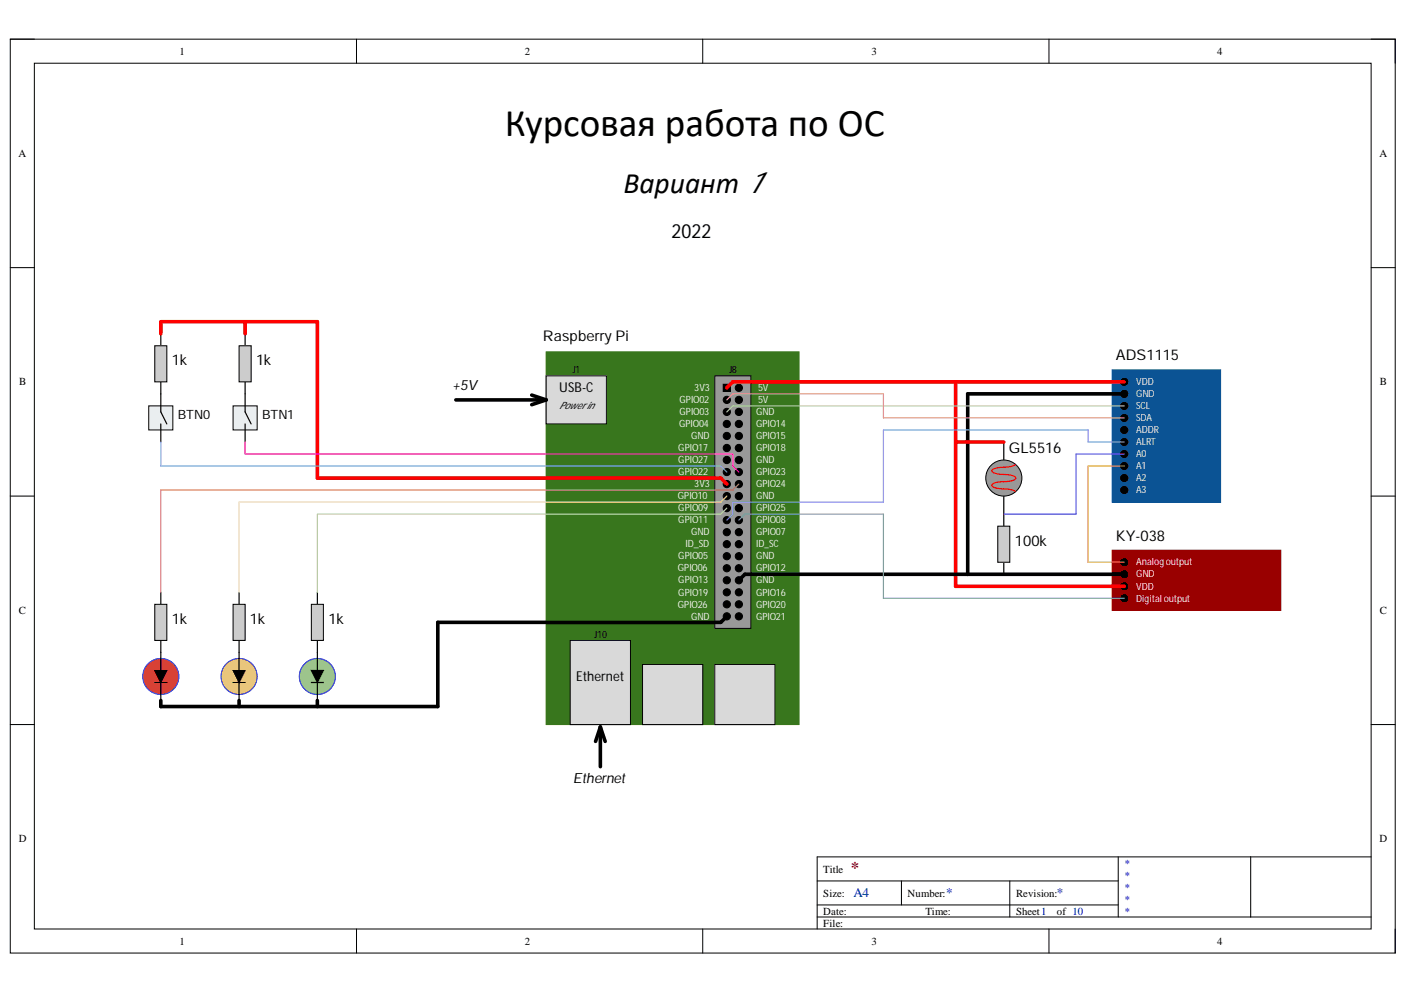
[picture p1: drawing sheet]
<svg xmlns="http://www.w3.org/2000/svg" width="297mm" height="210mm" viewBox="0 0 297 210" stroke-linecap="round" stroke-linejoin="round" font-family="sans-serif">
<path d="M2.2 8.3h292.4v193h-292.4z" fill="none" stroke="#000" stroke-width=".21"/>
<path d="M7.3 13.4h282.2v182.8h-282.2z" fill-rule="evenodd" fill="#fff"/>
<g fill="none" stroke="#000" stroke-width=".21">
<path d="M2.2 8.3h5.1M7.3 13.4h282.2v182.8h-282.2zM75.3 8.3v5M148.4 8.3v5M221.5 8.3v5.1M289.5 8.3h5.1v5.1M2.2 56.5h5.1M289.5 56.5h5.1M2.2 104.8h5.1M289.5 104.8h5.1M2.2 153h5.1M289.5 153h5.1"/>
<path d="M75.3 196.2v5.1M148.4 196.2v5.1M172.5 186h63.6M172.5 193.6h117M172.5 191.1h63.6M190.3 186v5.1M213.2 186v7.6M221.5 196.2v5.1M236.1 180.9v12.7M264 180.9v12.7M289.5 180.9h-117v15.3M294.6 196.2v5.1"/>
</g>
<path d="M211.9 93.3v3.8M211.9 104.8v6.3M211.9 118.7v2.6" fill="none" stroke="#000" stroke-width=".25"/>
<path d="M115.3 74.3h53.4v78.7h-53.4z" fill-rule="evenodd" fill="#38761d"/>
<path d="M115.3 74.3h53.4v78.7h-53.4z" fill="none" stroke="#38761d" stroke-width=".21"/>
<path d="M150.9 79.4h7.6v53.3h-7.6z" fill-rule="evenodd" fill="#999"/>
<g fill="none" stroke="#000" stroke-width=".21">
<path d="M150.9 79.4h7.6v53.3h-7.6zM152.7 81.1h1.5v1.6h-1.5z"/>
<circle cx="153.4" cy="84.4" r=".76"/>
<circle cx="153.4" cy="89.5" r=".76"/>
<circle cx="153.4" cy="87" r=".76"/>
<circle cx="153.4" cy="99.7" r=".76"/>
<circle cx="153.4" cy="97.1" r=".76"/>
<circle cx="153.4" cy="94.6" r=".76"/>
<circle cx="153.4" cy="92.1" r=".76"/>
<circle cx="156" cy="84.4" r=".76"/>
<circle cx="156" cy="89.5" r=".76"/>
<circle cx="156" cy="87" r=".76"/>
<circle cx="156" cy="81.9" r=".76"/>
<circle cx="156" cy="99.7" r=".76"/>
<circle cx="156" cy="97.1" r=".76"/>
<circle cx="156" cy="94.6" r=".76"/>
<circle cx="156" cy="92.1" r=".76"/>
<circle cx="153.4" cy="117.5" r=".76"/>
<circle cx="153.4" cy="120" r=".76"/>
<circle cx="153.4" cy="112.4" r=".76"/>
<circle cx="153.4" cy="109.8" r=".76"/>
<circle cx="153.4" cy="114.9" r=".76"/>
<circle cx="153.4" cy="104.8" r=".76"/>
<circle cx="153.4" cy="107.3" r=".76"/>
<circle cx="153.4" cy="102.2" r=".76"/>
<circle cx="156" cy="117.5" r=".76"/>
<circle cx="156" cy="120" r=".76"/>
<circle cx="156" cy="112.4" r=".76"/>
<circle cx="156" cy="109.8" r=".76"/>
<circle cx="156" cy="114.9" r=".76"/>
<circle cx="156" cy="104.8" r=".76"/>
<circle cx="156" cy="107.3" r=".76"/>
<circle cx="156" cy="102.2" r=".76"/>
<circle cx="153.4" cy="122.5" r=".76"/>
<circle cx="153.4" cy="127.6" r=".76"/>
<circle cx="153.4" cy="125.1" r=".76"/>
<circle cx="153.4" cy="130.2" r=".76"/>
<circle cx="156" cy="122.5" r=".76"/>
<circle cx="156" cy="127.6" r=".76"/>
<circle cx="156" cy="125.1" r=".76"/>
<circle cx="156" cy="130.2" r=".76"/>
</g>
<g fill="#000">
<circle cx="153.4" cy="84.4" r=".76"/>
<circle cx="153.4" cy="89.5" r=".76"/>
<circle cx="153.4" cy="87" r=".76"/>
<circle cx="153.4" cy="99.7" r=".76"/>
<circle cx="153.4" cy="97.1" r=".76"/>
<circle cx="153.4" cy="94.6" r=".76"/>
<circle cx="153.4" cy="92.1" r=".76"/>
<circle cx="156" cy="84.4" r=".76"/>
<circle cx="156" cy="89.5" r=".76"/>
<circle cx="156" cy="87" r=".76"/>
<circle cx="156" cy="81.9" r=".76"/>
<circle cx="156" cy="99.7" r=".76"/>
<circle cx="156" cy="97.1" r=".76"/>
<circle cx="156" cy="94.6" r=".76"/>
<circle cx="156" cy="92.1" r=".76"/>
<circle cx="153.4" cy="117.5" r=".76"/>
<circle cx="153.4" cy="120" r=".76"/>
<circle cx="153.4" cy="112.4" r=".76"/>
<circle cx="153.4" cy="109.8" r=".76"/>
<circle cx="153.4" cy="114.9" r=".76"/>
<circle cx="153.4" cy="104.8" r=".76"/>
<circle cx="153.4" cy="107.3" r=".76"/>
<circle cx="153.4" cy="102.2" r=".76"/>
<circle cx="156" cy="117.5" r=".76"/>
<circle cx="156" cy="120" r=".76"/>
<circle cx="156" cy="112.4" r=".76"/>
<circle cx="156" cy="109.8" r=".76"/>
<circle cx="156" cy="114.9" r=".76"/>
<circle cx="156" cy="104.8" r=".76"/>
<circle cx="156" cy="107.3" r=".76"/>
<circle cx="156" cy="102.2" r=".76"/>
<circle cx="153.4" cy="122.5" r=".76"/>
<circle cx="153.4" cy="127.6" r=".76"/>
<circle cx="153.4" cy="125.1" r=".76"/>
<circle cx="153.4" cy="130.2" r=".76"/>
<circle cx="156" cy="122.5" r=".76"/>
<circle cx="156" cy="127.6" r=".76"/>
<circle cx="156" cy="125.1" r=".76"/>
<circle cx="156" cy="130.2" r=".76"/>
</g>
<path d="M152.7 81.1h1.5v1.6h-1.5z" fill-rule="evenodd" fill="#000"/>
<path d="M115.3 79.4h12.7v10.1h-12.7z" fill-rule="evenodd" fill="#d9d9d9"/>
<path d="M115.3 79.4h12.7v10.1h-12.7z" fill="none" stroke="#000" stroke-width=".21"/>
<path d="M120.4 135.2h12.7v17.8h-12.7z" fill-rule="evenodd" fill="#d9d9d9"/>
<path d="M120.4 135.2h12.7v17.8h-12.7z" fill="none" stroke="#000" stroke-width=".21"/>
<path d="M135.6 140.3h12.8v12.7h-12.8z" fill-rule="evenodd" fill="#d9d9d9"/>
<path d="M135.6 140.3h12.8v12.7h-12.8z" fill="none" stroke="#000" stroke-width=".21"/>
<path d="M150.9 140.3h12.7v12.7h-12.7z" fill-rule="evenodd" fill="#d9d9d9"/>
<path d="M150.9 140.3h12.7v12.7h-12.7z" fill="none" stroke="#000" stroke-width=".21"/>
<path d="M234.8 78.1h22.9v27.9h-22.9z" fill-rule="evenodd" fill="#0b5394"/>
<path d="M234.8 78.1h22.9v27.9h-22.9z" fill="none" stroke="#0b5394" stroke-width=".21"/>
<g fill="#000">
<circle cx="237.3" cy="93.3" r=".76"/>
<circle cx="237.3" cy="85.7" r=".76"/>
<circle cx="237.3" cy="90.8" r=".76"/>
<circle cx="237.3" cy="95.9" r=".76"/>
<circle cx="237.3" cy="98.4" r=".76"/>
<circle cx="237.3" cy="80.6" r=".76"/>
<circle cx="237.3" cy="88.3" r=".76"/>
<circle cx="237.3" cy="83.2" r=".76"/>
<circle cx="237.3" cy="101" r=".76"/>
<circle cx="237.3" cy="103.5" r=".76"/>
</g>
<g fill="none" stroke="#000" stroke-width=".21">
<circle cx="237.3" cy="93.3" r=".76"/>
<circle cx="237.3" cy="85.7" r=".76"/>
<circle cx="237.3" cy="90.8" r=".76"/>
<circle cx="237.3" cy="95.9" r=".76"/>
<circle cx="237.3" cy="98.4" r=".76"/>
<circle cx="237.3" cy="80.6" r=".76"/>
<circle cx="237.3" cy="88.3" r=".76"/>
<circle cx="237.3" cy="83.2" r=".76"/>
<circle cx="237.3" cy="101" r=".76"/>
<circle cx="237.3" cy="103.5" r=".76"/>
</g>
<path d="M234.8 116.2h35.6v12.7h-35.6z" fill-rule="evenodd" fill="#900"/>
<path d="M234.8 116.2h35.6v12.7h-35.6z" fill="none" stroke="#900" stroke-width=".21"/>
<g fill="#000">
<circle cx="237.3" cy="118.7" r=".76"/>
<circle cx="237.3" cy="123.8" r=".76"/>
<circle cx="237.3" cy="126.3" r=".76"/>
<circle cx="237.3" cy="121.3" r=".76"/>
</g>
<g fill="none" stroke="#000" stroke-width=".21">
<circle cx="237.3" cy="118.7" r=".76"/>
<circle cx="237.3" cy="123.8" r=".76"/>
<circle cx="237.3" cy="126.3" r=".76"/>
<circle cx="237.3" cy="121.3" r=".76"/>
</g>
<circle cx="211.9" cy="101" r="3.8" fill="#999"/>
<circle cx="211.9" cy="101" r="3.8" fill="none" stroke="#000" stroke-width=".21"/>
<path d="M214.3 98.2l-1.2 .4-2.5 .2a1.38 1.38 0 0 0-1.2 .6 2.73 2.73 0 0 0 2.5 .8l1.3 .1a1.37 1.37 0 0 1 1.3 .7 2.76 2.76 0 0 1-2.6 .7l-1.3 .1a1.36 1.36 0 0 0-1.2 .7 2.74 2.74 0 0 0 2.5 .7l1.2 .1 1.2 .4" fill="none" stroke="#f00" stroke-width=".25"/>
<path d="M210.6 111.1h2.6v7.6h-2.6z" fill-rule="evenodd" fill="#ccc"/>
<path d="M210.6 111.1h2.6v7.6h-2.6z" fill="none" stroke="#000" stroke-width=".21"/>
<path d="M201.7 80.6v43.2h35.6M201.7 93.3h10.2M237.3 80.6h-82.6l-1.3 1.3" fill="none" stroke="#f00" stroke-width=".76"/>
<path d="M96.2 84.4h19.1M112.3 83.4l3 1M115.3 84.4l-3 1.1M237.3 83.2h-33v38.1M237.3 121.3h-80l-1.3 1.2M126.7 153.5v8.4M126.7 153.5l-1 3.1M126.7 153.5l1.1 3.1" fill="none" stroke="#000" stroke-width=".76"/>
<path d="M237.3 95.9h-10.1v12.7h-15.3" fill="none" stroke="#90f" stroke-width=".25"/>
<path d="M237.3 98.4h-7.6v20.3h7.6" fill="none" stroke="#e69138" stroke-width=".25"/>
<path d="M237.3 85.7h-82.6l-1.3 1.3" fill="none" stroke="#b6d7a8" stroke-width=".25"/>
<path d="M153.4 84.4l1.3-1.2h31.8v5.1h50.8" fill="none" stroke="#ea9999" stroke-width=".25"/>
<path d="M156 109.8l1.3-1.2h29.2v17.7h50.8" fill="none" stroke="#76a5af" stroke-width=".25"/>
<path d="M237.3 93.3h-7.6v-2.5h-43.2v15.2h-31.8v2.6l-1.3 1.2" fill="none" stroke="#6d9eeb" stroke-width=".25"/>
<path d="M33.9 125.1v2.5M33.9 135.2v2.6" fill="none" stroke="#000" stroke-width=".25"/>
<path d="M32.7 127.6h2.5v7.6h-2.5z" fill-rule="evenodd" fill="#ccc"/>
<path d="M32.7 127.6h2.5v7.6h-2.5z" fill="none" stroke="#000" stroke-width=".21"/>
<path d="M50.5 125.1v2.5M50.5 135.2v2.6" fill="none" stroke="#000" stroke-width=".25"/>
<path d="M49.2 127.6h2.5v7.6h-2.5z" fill-rule="evenodd" fill="#ccc"/>
<path d="M49.2 127.6h2.5v7.6h-2.5z" fill="none" stroke="#000" stroke-width=".21"/>
<path d="M67 125.1v2.5M67 135.2v2.6" fill="none" stroke="#000" stroke-width=".25"/>
<path d="M65.7 127.6h2.6v7.6h-2.6z" fill-rule="evenodd" fill="#ccc"/>
<path d="M65.7 127.6h2.6v7.6h-2.6z" fill="none" stroke="#000" stroke-width=".21"/>
<circle cx="33.9" cy="142.9" r="3.8" fill="#cc4125"/>
<circle cx="33.9" cy="142.9" r="3.8" fill="none" stroke="#00f" stroke-width=".21"/>
<path d="M32.7 141.6h2.5l-1.3 2.5z" fill="#000"/>
<path d="M32.7 141.6h2.5l-1.3 2.5z" fill="none" stroke="#000" stroke-width=".21"/>
<path d="M33.9 137.8v3.8M32.7 144.1h2.5M33.9 144.1v3.8" fill="none" stroke="#000" stroke-width=".25"/>
<circle cx="50.5" cy="142.9" r="3.8" fill="#f1c232"/>
<circle cx="50.5" cy="142.9" r="3.8" fill="none" stroke="#00f" stroke-width=".21"/>
<path d="M49.2 141.6h2.5l-1.2 2.5z" fill="#000"/>
<path d="M49.2 141.6h2.5l-1.2 2.5z" fill="none" stroke="#000" stroke-width=".21"/>
<path d="M50.5 137.8v3.8M49.2 144.1h2.5M50.5 144.1v3.8" fill="none" stroke="#000" stroke-width=".25"/>
<circle cx="67" cy="142.9" r="3.8" fill="#93c47d"/>
<circle cx="67" cy="142.9" r="3.8" fill="none" stroke="#00f" stroke-width=".21"/>
<path d="M65.7 141.6h2.6l-1.3 2.5z" fill="#000"/>
<path d="M65.7 141.6h2.6l-1.3 2.5z" fill="none" stroke="#000" stroke-width=".21"/>
<path d="M67 137.8v3.8M65.7 144.1h2.6M67 144.1v3.8" fill="none" stroke="#000" stroke-width=".25"/>
<path d="M156 102.2l-1.3 1.3h-120.8v21.6" fill="none" stroke="#dd7e6b" stroke-width=".25"/>
<path d="M153.4 104.8l-1.2 1.2h-101.7v19.1" fill="none" stroke="#ffe599" stroke-width=".25"/>
<path d="M153.4 107.3l-1.2 1.3h-85.2v16.5" fill="none" stroke="#b6d7a8" stroke-width=".25"/>
<path d="M153.4 130.2l-1.2 1.2h-59.8v17.8h-58.5v-1.3M50.5 147.9v1.3M67 147.9v1.3" fill="none" stroke="#000" stroke-width=".76"/>
<path d="M31.4 85.7h5.1v5.1h-5.1z" fill-rule="evenodd" fill="#efefef"/>
<path d="M31.4 85.7h5.1v5.1h-5.1z" fill="none" stroke="#000" stroke-width=".21"/>
<path d="M33.9 70.5v2.5M33.9 80.6v6.4l1.3 2.5M33.9 89.5v3.8" fill="none" stroke="#000" stroke-width=".25"/>
<path d="M32.7 73h2.5v7.6h-2.5z" fill-rule="evenodd" fill="#ccc"/>
<path d="M32.7 73h2.5v7.6h-2.5z" fill="none" stroke="#000" stroke-width=".21"/>
<path d="M49.2 85.7h5.1v5.1h-5.1z" fill-rule="evenodd" fill="#efefef"/>
<path d="M49.2 85.7h5.1v5.1h-5.1z" fill="none" stroke="#000" stroke-width=".21"/>
<path d="M51.7 70.5v2.5M51.7 80.6v6.4l1.3 2.5M51.7 89.5v3.8" fill="none" stroke="#000" stroke-width=".25"/>
<path d="M50.5 73h2.5v7.6h-2.5z" fill-rule="evenodd" fill="#ccc"/>
<path d="M50.5 73h2.5v7.6h-2.5z" fill="none" stroke="#000" stroke-width=".21"/>
<path d="M33.9 70.5v-2.6h33.1v33.1h85.2l1.2 1.2M51.7 67.9v2.6" fill="none" stroke="#f00" stroke-width=".76"/>
<path d="M33.9 93.3v5.1h118.3l1.2 1.3" fill="none" stroke="#6fa8dc" stroke-width=".25"/>
<path d="M51.7 93.3v2.6h103v2.5l1.3 1.3" fill="none" stroke="#f0f" stroke-width=".25"/>
<text font-size="8.3" x="106.6" y="28.8">Курсовая работа по ОС</text>
<text font-size="6.3" x="131.6" y="40.8">Вариант 1</text>
<text font-size="4.1" x="141.8" y="50.3">2022</text>
<text font-size="3.5" fill="#800000" x="179.6" y="184.3">*</text>
<g font-size="3.1">
<text x="36.3" y="77.1">1k</text>
<text x="54" y="77.1">1k</text>
<text x="114.6" y="72.1">Raspberry Pi</text>
<text x="235.6" y="76.1">ADS1115</text>
<text x="213" y="95.7">GL5516</text>
<text x="214.2" y="115.2">100k</text>
<text x="235.6" y="114.2">KY-038</text>
<text x="36.3" y="131.7">1k</text>
<text x="52.8" y="131.7">1k</text>
<text x="69.4" y="131.7">1k</text>
</g>
<g font-size="3">
<text x="95.5" y="82.4">+5V</text>
<text x="121" y="165.4">Ethernet</text>
</g>
<g font-size="2.9">
<text x="118.1" y="82.9">USB-C</text>
<text x="121.6" y="143.8">Ethernet</text>
</g>
<g font-size="2.8" fill="#000080">
<text x="180.2" y="189.5">A4</text>
<text x="199.8" y="189.5">*</text>
<text x="223.1" y="189.5">*</text>
</g>
<g font-size="2.7">
<text x="37.6" y="88.5">BTN0</text>
<text x="55.3" y="88.5">BTN1</text>
</g>
<g font-size="2.3">
<text x="37.9" y="11.6">1</text>
<text x="110.8" y="11.6">2</text>
<text x="184" y="11.6">3</text>
<text x="257" y="11.6">4</text>
<text x="3.9" y="33.1">A</text>
<text x="291.2" y="33.1">A</text>
<text x="4.1" y="81.4">B</text>
<text x="291.3" y="81.4">B</text>
<text x="4" y="129.6">C</text>
<text x="291.3" y="129.6">C</text>
<text x="4" y="177.8">D</text>
<text x="291.2" y="177.8">D</text>
<text x="173.8" y="184.3">Title</text>
<text x="173.8" y="189.3">Size:</text>
<text x="191.6" y="189.3">Number:</text>
<text x="214.5" y="189.3">Revision:</text>
<text x="173.8" y="193.1">Date:</text>
<text x="173.8" y="195.7">File:</text>
<text x="195.4" y="193.1">Time:</text>
<text x="214.5" y="193.1">Sheet1</text>
<text x="223.1" y="193.1">of 10</text>
<text x="37.9" y="199.5">1</text>
<text x="110.8" y="199.5">2</text>
<text x="184" y="199.5">3</text>
<text x="257" y="199.5">4</text>
</g>
<g font-size="2.3" fill="#000080">
<text x="237.3" y="183">*</text>
<text x="237.3" y="185.5">*</text>
<text x="237.3" y="188.1">*</text>
<text x="237.3" y="190.6">*</text>
<text x="237.3" y="193.1">*</text>
</g>
<g font-size="2.1">
<text x="120.9" y="78.7">J1</text>
<text x="153.9" y="78.7">J8</text>
<text x="118.1" y="86.4">Powerin</text>
<text x="125.4" y="134.7">J10</text>
</g>
<g font-size="2.1" fill="#efefef">
<text x="146.6" y="82.6">3V3</text>
<text x="160" y="82.6">5V</text>
<text x="239.9" y="81.4">VDD</text>
<text x="239.9" y="83.9">GND</text>
<text x="143.4" y="85.2">GPIO02</text>
<text x="143.4" y="87.7">GPIO03</text>
<text x="159.6" y="87.7">GND</text>
<text x="160" y="85.2">5V</text>
<text x="239.9" y="86.4">SCL</text>
<text x="239.9" y="89">SDA</text>
<text x="143.2" y="95.3">GPIO17</text>
<text x="143.4" y="90.2">GPIO04</text>
<text x="145.9" y="92.8">GND</text>
<text x="159.6" y="90.2">GPIO14</text>
<text x="159.6" y="92.8">GPIO15</text>
<text x="159.6" y="95.3">GPIO18</text>
<text x="239.9" y="91.5">ADDR</text>
<text x="239.9" y="94">ALRT</text>
<text x="143.2" y="97.8">GPIO27</text>
<text x="143.2" y="100.4">GPIO22</text>
<text x="159.6" y="97.8">GND</text>
<text x="159.6" y="100.4">GPIO23</text>
<text x="239.9" y="96.6">A0</text>
<text x="239.9" y="99.1">A1</text>
<text x="239.9" y="101.6">A2</text>
<text x="143.1" y="105.4">GPIO10</text>
<text x="143.2" y="108">GPIO09</text>
<text x="146.6" y="102.9">3V3</text>
<text x="159.6" y="102.9">GPIO24</text>
<text x="159.6" y="105.4">GND</text>
<text x="159.6" y="108">GPIO25</text>
<text x="239.9" y="104.2">A3</text>
<text x="143.2" y="110.5">GPIO11</text>
<text x="145.9" y="113">GND</text>
<text x="159.6" y="110.5">GPIO08</text>
<text x="159.6" y="113">GPIO07</text>
<text x="143.2" y="118.1">GPIO05</text>
<text x="144.7" y="115.6">ID_SD</text>
<text x="159.6" y="115.6">ID_SC</text>
<text x="159.6" y="118.1">GND</text>
<text x="239.9" y="119.4">Analogoutput</text>
<text x="143.1" y="120.6">GPIO06</text>
<text x="143.2" y="123.2">GPIO13</text>
<text x="143.2" y="125.8">GPIO19</text>
<text x="159.6" y="120.6">GPIO12</text>
<text x="159.6" y="123.2">GND</text>
<text x="159.6" y="125.8">GPIO16</text>
<text x="239.9" y="121.9">GND</text>
<text x="239.9" y="124.5">VDD</text>
<text x="143.1" y="128.3">GPIO26</text>
<text x="145.9" y="130.9">GND</text>
<text x="159.6" y="128.3">GPIO20</text>
<text x="159.6" y="130.9">GPIO21</text>
<text x="239.9" y="127.1">Digitaloutput</text>
</g>
</svg>
